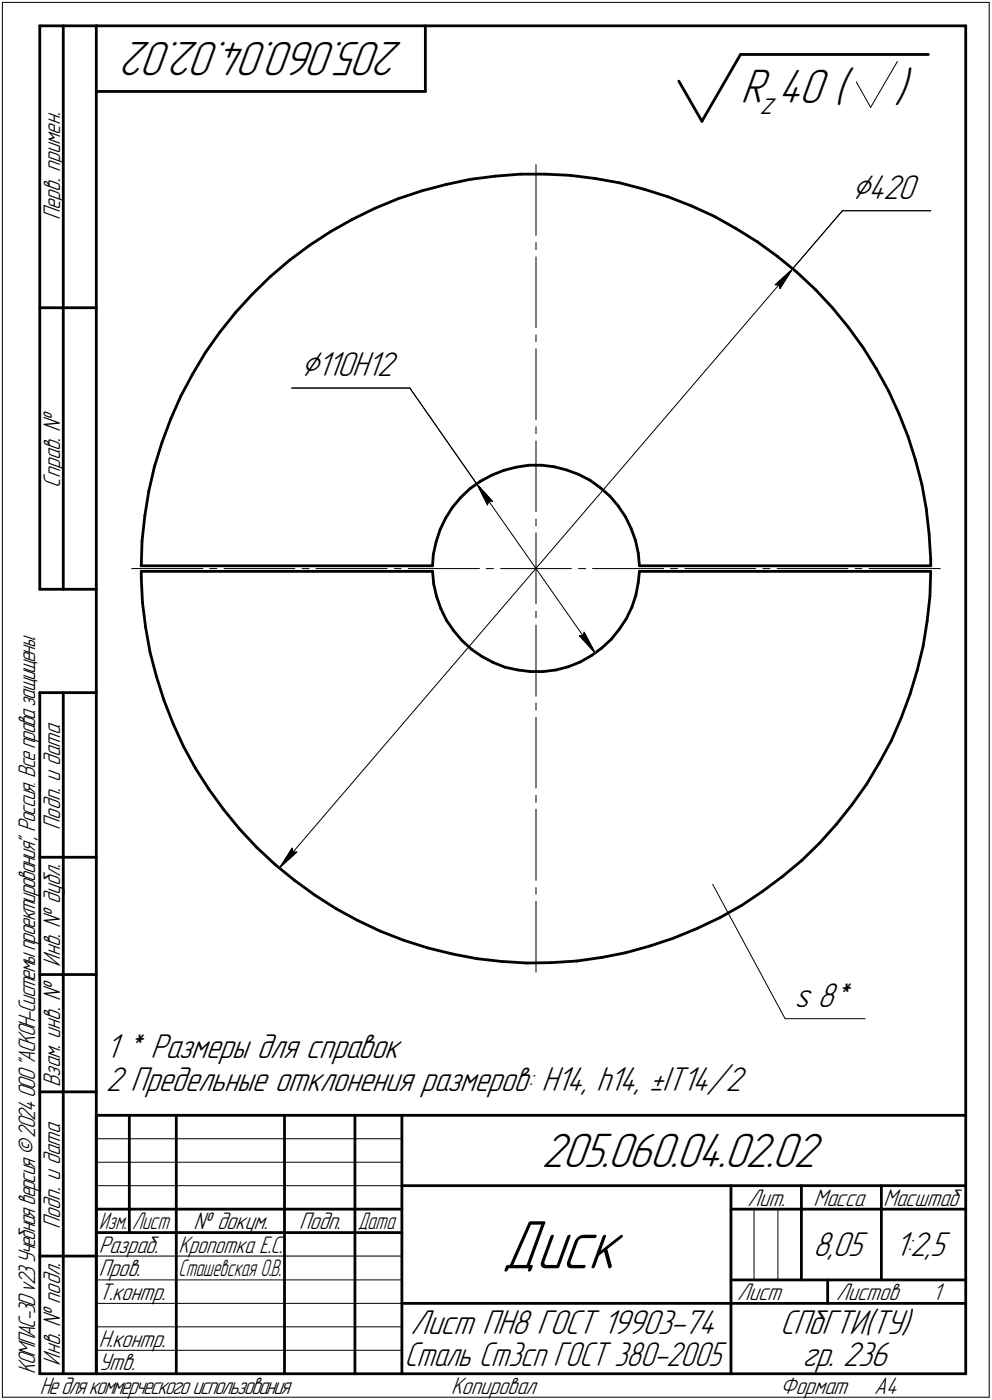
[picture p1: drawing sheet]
<svg xmlns="http://www.w3.org/2000/svg" width="211mm" height="298mm" viewBox="0 0 211 298" stroke-linecap="round" stroke-linejoin="round" font-family="sans-serif">
<g fill="none" stroke="#000" stroke-width=".59">
<path d="M8.5 5.5v120zM8.5 5.5h12zM13.5 5.5v120zM20.5 5.5v287zM20.5 5.5h185zM20.5 19.5h70zM90.5 5.5v14zM144.4 17.3l5 8.5zM157.6 11.6l-8.2 14.2zM157.6 11.6h39.9zM205.5 5.5v287zM94.9 39.3l5.2-1.1z"/>
<path d="M100.1 38.2l5.3-.7zM105.4 37.5l5.3-.4zM110.7 37.1h5.4zM116.1 37.1l5.2 .2zM121.3 37.3l5.4 .7zM126.7 38l5.2 .9zM131.9 38.9l5.2 1.4zM57.5 58.9l4.1-3.4zM61.6 55.5l4.3-3.3zM65.9 52.2l4.4-2.8zM70.3 49.4l4.6-2.7zM74.9 46.7l4.9-2.3z"/>
<path d="M79.8 44.4l4.9-2.1zM84.7 42.3l5-1.7zM89.7 40.6l5.2-1.3zM137.1 40.3l5.1 1.6zM142.2 41.9l5 2zM147.2 43.9l4.8 2.2zM152 46.1l4.6 2.6zM156.6 48.7l4.5 2.8zM161.1 51.5l4.3 3.1zM165.4 54.6l4.2 3.4zM169.6 58l3.9 3.6zM8.5 65.5h12z"/>
<path d="M41 79.7l-2.6 4.7zM43.7 75.1l-2.7 4.6zM46.7 70.8l-3 4.3zM50.1 66.5l-3.4 4.3zM53.7 62.7l-3.6 3.8zM53.7 62.7l3.8-3.8zM173.5 61.6l3.6 3.9zM177.1 65.5l3.4 4.2zM180.5 69.7l3.1 4.3zM183.6 74l2.8 4.5zM186.4 78.5l2.7 4.7zM32.9 99.4l-1.2 5.2z"/>
<path d="M34.5 94.2l-1.6 5.2zM36.3 89.2l-1.8 5zM38.4 84.4l-2.1 4.8zM109.8 99.5l2.7-.4zM112.5 99.1h2.7zM115.2 99.1l2.7 .3zM117.9 99.4l2.7 .7zM189.1 83.2l2.2 4.9zM191.3 88.1l1.9 4.9zM193.2 93l1.6 5zM194.8 98l1.4 5.2zM30.2 115.1l-.1 5.4z"/>
<path d="M30.8 109.8l-.6 5.3zM31.7 104.6l-.9 5.2zM92.2 118l-.2 2.5zM92.8 115.4l-.6 2.6zM93.6 112.8l-.8 2.6zM94.8 110.3l-1.2 2.5zM96.3 108l-1.5 2.3zM98 105.9l2-1.8zM98 105.9l-1.7 2.1zM100 104.1l2.3-1.7zM102.3 102.4l2.3-1.2zM104.6 101.2l2.6-1z"/>
<path d="M107.2 100.2l2.6-.7zM120.6 100.1l2.5 .9zM123.1 101l2.5 1.3zM125.6 102.3l2.2 1.6zM127.8 103.9l2 1.8zM129.8 105.7l1.8 2.1zM131.6 107.8l1.5 2.3zM133.1 110.1l1.2 2.4zM134.3 112.5l.9 2.6zM135.2 115.1l.6 2.7zM135.8 117.8l.3 2.7zM196.2 103.2l.9 5.3z"/>
<path d="M197.1 108.5l.6 5.3zM197.7 113.8l.3 5.3zM198 119.1v1.4zM8.5 125.5h12zM30.1 121.7h61.9zM30.1 123l.2 5.3zM30.1 121.7v1.3zM30.1 120.5h61.9zM30.3 128.3l.7 5.3zM31 133.6l.9 5.3zM31.9 138.9l1.4 5.1zM92 121.7l.3 2.7z"/>
<path d="M92.3 124.4l.6 2.6zM92.9 127l.9 2.6zM93.8 129.6l1.2 2.5zM95 132.1l1.5 2.2zM96.5 134.3l1.8 2.1zM98.3 136.4l2 1.9zM100.3 138.3l2.2 1.5zM102.5 139.8l2.4 1.3zM125.8 139.6l2.2-1.6zM128 138l2-1.9zM131.7 134l-1.7 2.1zM133.3 131.7l-1.6 2.3z"/>
<path d="M134.5 129.3l-1.2 2.4zM135.3 126.7l-.8 2.6zM135.8 124l-.5 2.7zM136.1 120.5h61.9zM136.1 121.7h61.9zM136.1 121.7l-.3 2.3zM196.4 137.6l-1.2 5.1zM197.3 132.2l-.9 5.4zM197.9 127l-.6 5.2zM198 121.7l-.1 5.3zM8.5 147.5v145zM8.5 147.5h12z"/>
<path d="M13.5 147.5v145zM33.3 144l1.6 5.1zM34.9 149.1l1.9 5zM36.8 154.1l2.2 4.8zM39 158.9l2.6 4.7zM104.9 141.1l2.5 1zM107.4 142.1l2.8 .6zM110.2 142.7l2.7 .3zM112.9 143h2.7zM115.6 143l2.7-.3zM118.3 142.7l2.6-.7zM120.9 142l2.5-1z"/>
<path d="M123.4 141l2.4-1.4zM189.7 157.7l-2.6 4.7zM191.8 152.8l-2.1 4.9zM193.6 147.8l-1.8 5zM195.2 142.7l-1.6 5.1zM41.6 163.6l2.8 4.5zM44.4 168.1l3.2 4.3zM47.6 172.4l3.4 4.1zM51 176.5l3.6 3.9zM178 175.5l-3.6 4zM181.3 171.4l-3.3 4.1zM184.4 167l-3.1 4.4z"/>
<path d="M187.1 162.4l-2.7 4.6zM8.5 182.5h12zM54.6 180.4l3.9 3.7zM58.5 184.1l4.2 3.4zM62.7 187.5l4.3 3.1zM67 190.6l4.5 2.9zM71.5 193.5l4.6 2.5zM76.1 196l4.8 2.3zM80.9 198.3l5 1.9zM143.4 199.7l4.9-2zM148.3 197.7l4.9-2.3zM153.2 195.4l4.6-2.6z"/>
<path d="M157.8 192.8l4.4-3zM162.2 189.8l4.3-3.2zM166.5 186.6l4.1-3.4zM170.6 183.2l3.8-3.7zM8.5 207.5h12zM85.9 200.2l5.1 1.6zM91 201.8l5.2 1.3zM96.2 203.1l5.2 1zM101.4 204.1l5.3 .6zM106.7 204.7l5.3 .4zM112 205.1l5.3-.1zM117.3 205l5.4-.4z"/>
<path d="M122.7 204.6l5.3-.7zM128 203.9l5.2-1zM133.2 202.9l5.1-1.5zM138.3 201.4l5.1-1.7zM8.5 232.5h12zM20.5 237.5h185zM20.5 237.5v55zM27.5 237.5v25zM37.5 237.5v55zM60.5 237.5v55zM75.5 237.5v55zM85.5 237.5v55z"/>
<path d="M20.5 257.5h65zM85.5 252.5h120zM155.5 252.5v40zM155.5 257.5h15zM170.5 252.5v20zM170.5 257.5h35zM187.5 252.5v20zM8.5 267.5h12zM20.5 262.5h65zM85.5 277.5h70zM155.5 277.5h50zM155.5 272.5h50z"/>
<path d="M176.1 272.5v5zM8.5 292.5h12zM20.5 292.5h185z"/>
</g>
<g fill="none" stroke="#000" stroke-width=".21">
<path d="M.5 .5v297zM.5 .5h210zM182.2 17.4l3.1 5.5zM190.9 13.1l-5.6 9.8zM210.5 .5v297zM114 35.1v15zM114 51.6v1.6zM114 54.7v15.1zM168.7 57.2l-2.8 4.3zM168.7 57.2l-109.3 127.6zM179.2 44.9l-10.5 12.3zM179.2 44.9h18.8z"/>
<path d="M114 71.3v1.4zM114 74.3v15.1zM164.9 60.6l.9 .1zM164.9 60.6l3.8-3.4zM165.8 60.7l.1 .8zM62.1 82.6h25.1zM87.2 82.6l14.2 20.4zM114 90.8v1.6zM114 93.9v15.1zM101.4 103l3.4 3.8zM101.4 103l2.3 4.5zM101.4 103l25.3 36.1z"/>
<path d="M104 106.7l.8 .1zM104 106.7l-.3 .8zM114 110.5v1.5zM114 113.5v7.6zM28 121.1h15.2zM44.6 121.1h1.5zM47.7 121.1h15zM64.3 121.1h1.5zM67.2 121.1h15.2zM83.9 121.1h1.4zM86.9 121.1h15.1zM103.5 121.1h1.5z"/>
<path d="M106.5 121.1h7.5zM114 133.1v15.2zM114 130.1v1.5zM114 121.1v7.5zM114 121.1h7.6zM123.1 121.1h1.5zM123.3 135.4l3.4 3.7zM123.3 135.4h.7zM124.3 134.6l-.3 .8zM124.3 134.6l2.4 4.5zM126.1 121.1h15.1zM142.7 121.1h1.5z"/>
<path d="M145.7 121.1h15.1zM162.3 121.1h1.5zM165.4 121.1h15zM181.9 121.1h1.5zM184.9 121.1h15.2zM114 152.7v15.1zM114 149.7v1.5zM114 172.3v15.2zM114 169.3v1.6zM59.4 184.8l3.8-3.4zM62.1 180.6l-2.7 4.2zM62.1 180.6l.2 .8z"/>
<path d="M62.3 181.4h.9zM114 191.9v15.1zM114 189v1.4zM151.6 188.3l15.4 28.6zM167 216.9h17.1zM20.5 247.5h65zM20.5 252.5h65zM20.5 242.5h65zM160.4 257.5v15zM165.5 257.5v15zM20.5 267.5h65zM20.5 272.5h65z"/>
<path d="M20.5 277.5h65zM.5 297.5h210zM20.5 282.5h65zM20.5 287.5h65z"/>
</g>
<g fill="#fff" stroke="#fff" stroke-width=".21">
<path d="M62.1 179.9h.1zM62 180h.3zM62 180.1h.4zM61.9 180.2h.6zM61.8 180.3h.8zM61.8 180.3h.9zM61.7 180.4h1zM61.6 180.5h1.2zM61.6 180.6h1.3zM61.6 180.7h1.4zM61.6 180.8h1.6zM61.5 180.8h1.7zM61.4 180.9h1.9zM61.4 181h2zM61.3 181.1h2.3zM61.2 181.2h2.5zM61.2 181.3h2.6zM61.1 181.4h2.7zM61 181.4h2.9zM61 181.5h2.8zM61 181.6h2.8zM61 181.7h2.7zM60.9 181.8h2.7zM60.8 181.9h2.7zM60.8 181.9h2.6zM60.7 182h2.6zM60.6 182.1h2.6zM60.6 182.2h2.6zM60.5 182.3h2.5zM60.5 182.4h2.4zM60.5 182.5h2.3zM60.4 182.5h2.3zM60.4 182.6h2.3zM60.3 182.7h2.3zM60.2 182.8h2.3zM60.2 182.9h2.2zM60.1 183h2.2zM60 183h2.2zM60 183.1h2.1zM60 183.2h2zM59.9 183.3h2zM59.9 183.4h1.9zM59.9 183.5h1.8zM59.9 183.6h1.7zM59.9 183.6h1.7zM59.9 183.7h1.6zM59.8 183.8h1.6zM59.8 183.9h1.5zM59.8 184h1.3zM59.7 184.1h1.3zM59.7 184.1h1.1zM59.7 184.2h.9zM59.6 184.3h.9zM59.6 184.4h.7zM59.6 184.5h.5zM59.5 184.6h.4zM59.5 184.7h.3z"/>
<path d="M168.5 57.3h.2zM168.3 57.4h.4zM168.1 57.5h.6zM168 57.6h.6zM167.8 57.7h.8zM167.6 57.7h1zM167.5 57.8h1zM167.3 57.9h1.2zM167.1 58h1.4zM167 58.1h1.4zM166.9 58.2h1.5zM166.8 58.3h1.6zM166.7 58.3h1.6zM166.6 58.4h1.7zM166.5 58.5h1.8zM166.5 58.6h1.7zM166.4 58.7h1.8zM166.3 58.8h1.9zM166.2 58.8h1.9zM166 58.9h2.1zM165.9 59h2.2zM165.9 59.1h2.2zM165.8 59.2h2.3zM165.7 59.3h2.3zM165.6 59.4h2.4zM165.5 59.4h2.4zM165.4 59.5h2.4zM165.4 59.6h2.4zM165.3 59.7h2.4zM165.1 59.8h2.5zM165 59.9h2.6zM164.9 59.9h2.7zM164.8 60h2.7zM164.8 60.1h2.7zM164.7 60.2h2.7zM164.6 60.3h2.7zM164.5 60.4h2.8zM164.4 60.5h2.8zM164.3 60.5h2.8zM164.2 60.6h2.9zM164.3 60.7h2.7zM164.4 60.8h2.6zM164.5 60.9h2.5zM164.6 61h2.3zM164.7 61h2.2zM164.8 61.1h2zM164.8 61.2h1.9zM164.9 61.3h1.8zM165 61.4h1.6zM165.1 61.5h1.4zM165.3 61.6h1.2zM165.4 61.6h1.1zM165.4 61.7h1zM165.5 61.8h.9zM165.7 61.9h.6zM165.8 62h.4zM165.9 62.1h.3zM165.9 62.1h.2z"/>
<path d="M181.3 36.7h14.8zM181.3 36.7h14.8zM181.3 36.8h14.8zM181.3 36.9h14.8zM181.3 37h14.8zM181.3 37.1h14.8zM181.3 37.2h14.8zM181.3 37.3h14.8zM181.3 37.3h14.8zM181.3 37.4h14.8zM181.3 37.5h14.8zM181.3 37.6h14.8zM181.3 37.7h14.8zM181.3 37.8h14.8zM181.3 37.8h14.8zM181.3 37.9h14.8zM181.3 38h14.8zM181.3 38.1h14.8zM181.3 38.2h14.8zM181.3 38.3h14.8zM181.3 38.4h14.8zM181.3 38.4h14.8zM181.3 38.5h14.8zM181.3 38.6h14.8zM181.3 38.7h14.8zM181.3 38.8h14.8zM181.3 38.9h14.8zM181.3 38.9h14.8zM181.3 39h14.8zM181.3 39.1h14.8zM181.3 39.2h14.8zM181.3 39.3h14.8zM181.3 39.4h14.8zM181.3 39.5h14.8zM181.3 39.5h14.8zM181.3 39.6h14.8zM181.3 39.7h14.8zM181.3 39.8h14.8zM181.3 39.9h14.8zM181.3 40h14.8zM181.3 40h14.8zM181.3 40.1h14.8zM181.3 40.2h14.8zM181.3 40.3h14.8zM181.3 40.4h14.8zM181.3 40.5h14.8zM181.3 40.6h14.8zM181.3 40.6h14.8zM181.3 40.7h14.8zM181.3 40.8h14.8zM181.3 40.9h14.8zM181.3 41h14.8zM181.3 41.1h14.8zM181.3 41.1h14.8zM181.3 41.2h14.8zM181.3 41.3h14.8zM181.3 41.4h14.8zM181.3 41.5h14.8zM181.3 41.6h14.8zM181.3 41.7h14.8zM181.3 41.7h14.8zM181.3 41.8h14.8zM181.3 41.9h14.8zM181.3 42h14.8zM181.3 42.1h14.8zM181.3 42.2h14.8zM181.3 42.2h14.8zM181.3 42.3h14.8zM181.3 42.4h14.8zM181.3 42.5h14.8zM181.3 42.6h14.8zM181.3 42.7h14.8zM181.3 42.8h14.8zM181.3 42.8h14.8zM181.3 42.9h14.8zM181.3 43h14.8zM181.3 43.1h14.8zM181.3 43.2h14.8zM181.3 43.3h14.8zM181.3 43.3h14.8zM181.3 43.4h14.8zM181.3 43.5h14.8zM181.3 43.6h14.8zM181.3 43.7h14.8zM181.3 43.8h14.8z"/>
<path d="M124.5 133.9h.1zM124.3 134h.4zM124.2 134.1h.5zM124 134.2h.8zM124 134.3h.8zM123.8 134.4h1.1zM123.7 134.5h1.2zM123.5 134.5h1.5zM123.4 134.6h1.6zM123.4 134.7h1.7zM123.2 134.8h1.9zM123.1 134.9h2zM123 135h2.1zM122.9 135h2.3zM122.8 135.1h2.4zM122.7 135.2h2.6zM122.5 135.3h2.8zM122.6 135.4h2.8zM122.7 135.5h2.7zM122.8 135.6h2.7zM122.9 135.6h2.6zM122.9 135.7h2.7zM123 135.8h2.6zM123.1 135.9h2.5zM123.2 136h2.4zM123.3 136.1h2.4zM123.4 136.1h2.3zM123.4 136.2h2.4zM123.5 136.3h2.3zM123.6 136.4h2.3zM123.7 136.5h2.2zM123.8 136.6h2.2zM123.8 136.7h2.2zM123.9 136.7h2.2zM124 136.8h2.1zM124 136.9h2.2zM124.1 137h2.1zM124.2 137.1h2zM124.3 137.2h1.9zM124.4 137.2h1.9zM124.5 137.3h1.8zM124.5 137.4h1.8zM124.6 137.5h1.7zM124.7 137.6h1.7zM124.8 137.7h1.6zM124.9 137.8h1.5zM125 137.8h1.4zM125.1 137.9h1.3zM125.1 138h1.4zM125.2 138.1h1.3zM125.3 138.2h1.2zM125.5 138.3h1zM125.6 138.3h1zM125.7 138.4h.9zM125.8 138.5h.8zM126 138.6h.6zM126.1 138.7h.5zM126.2 138.8h.5zM126.3 138.9h.4zM126.5 138.9h.2z"/>
<path d="M101.5 103.2h.3zM101.5 103.3h.4zM101.5 103.4h.5zM101.6 103.5h.5zM101.6 103.5h.7zM101.6 103.6h.8zM101.6 103.7h.9zM101.7 103.8h1zM101.7 103.9h1.1zM101.7 104h1.3zM101.7 104.1h1.3zM101.7 104.1h1.4zM101.8 104.2h1.4zM101.8 104.3h1.5zM101.8 104.4h1.6zM101.8 104.5h1.7zM101.9 104.6h1.6zM101.9 104.6h1.7zM101.9 104.7h1.8zM101.9 104.8h1.9zM101.9 104.9h2zM101.9 105h2zM102 105.1h2zM102 105.2h2.1zM102.1 105.2h2zM102.1 105.3h2.1zM102.2 105.4h2.1zM102.2 105.5h2.2zM102.3 105.6h2.2zM102.3 105.7h2.3zM102.4 105.7h2.2zM102.4 105.8h2.3zM102.4 105.9h2.3zM102.4 106h2.4zM102.5 106.1h2.4zM102.5 106.2h2.5zM102.6 106.3h2.5zM102.6 106.3h2.6zM102.7 106.4h2.5zM102.7 106.5h2.6zM102.8 106.6h2.6zM102.8 106.7h2.7zM102.9 106.8h2.7zM102.9 106.8h2.7zM103 106.9h2.5zM103 107h2.3zM103 107.1h2.2zM103 107.2h2.1zM103.1 107.3h1.9zM103.1 107.4h1.7zM103.2 107.4h1.5zM103.2 107.5h1.4zM103.3 107.6h1.2zM103.3 107.7h1zM103.4 107.8h.8zM103.4 107.9h.7zM103.5 107.9h.5zM103.5 108h.3zM103.5 108.1h.2z"/>
<path d="M64 74.4h21.2zM64 74.5h21.2zM64 74.6h21.2zM64 74.7h21.2zM64 74.8h21.2zM64 74.8h21.2zM64 74.9h21.2zM64 75h21.2zM64 75.1h21.2zM64 75.2h21.2zM64 75.3h21.2zM64 75.4h21.2zM64 75.4h21.2zM64 75.5h21.2zM64 75.6h21.2zM64 75.7h21.2zM64 75.8h21.2zM64 75.9h21.2zM64 75.9h21.2zM64 76h21.2zM64 76.1h21.2zM64 76.2h21.2zM64 76.3h21.2zM64 76.4h21.2zM64 76.5h21.2zM64 76.5h21.2zM64 76.6h21.2zM64 76.7h21.2zM64 76.8h21.2zM64 76.9h21.2zM64 77h21.2zM64 77h21.2zM64 77.1h21.2zM64 77.2h21.2zM64 77.3h21.2zM64 77.4h21.2zM64 77.5h21.2zM64 77.6h21.2zM64 77.6h21.2zM64 77.7h21.2zM64 77.8h21.2zM64 77.9h21.2zM64 78h21.2zM64 78.1h21.2zM64 78.1h21.2zM64 78.2h21.2zM64 78.3h21.2zM64 78.4h21.2zM64 78.5h21.2zM64 78.6h21.2zM64 78.7h21.2zM64 78.7h21.2zM64 78.8h21.2zM64 78.9h21.2zM64 79h21.2zM64 79.1h21.2zM64 79.2h21.2zM64 79.2h21.2zM64 79.3h21.2zM64 79.4h21.2zM64 79.5h21.2zM64 79.6h21.2zM64 79.7h21.2zM64 79.8h21.2zM64 79.8h21.2zM64 79.9h21.2zM64 80h21.2zM64 80.1h21.2zM64 80.2h21.2zM64 80.3h21.2zM64 80.3h21.2zM64 80.4h21.2zM64 80.5h21.2zM64 80.6h21.2zM64 80.7h21.2zM64 80.8h21.2zM64 80.9h21.2zM64 80.9h21.2zM64 81h21.2zM64 81.1h21.2zM64 81.2h21.2zM64 81.3h21.2zM64 81.4h21.2zM64 81.4h21.2zM64 81.5h21.2z"/>
<path d="M169 208.8h13.1zM169 208.9h13.1zM169 209h13.1zM169 209h13.1zM169 209.1h13.1zM169 209.2h13.1zM169 209.3h13.1zM169 209.4h13.1zM169 209.5h13.1zM169 209.5h13.1zM169 209.6h13.1zM169 209.7h13.1zM169 209.8h13.1zM169 209.9h13.1zM169 210h13.1zM169 210.1h13.1zM169 210.1h13.1zM169 210.2h13.1zM169 210.3h13.1zM169 210.4h13.1zM169 210.5h13.1zM169 210.6h13.1zM169 210.7h13.1zM169 210.7h13.1zM169 210.8h13.1zM169 210.9h13.1zM169 211h13.1zM169 211.1h13.1zM169 211.2h13.1zM169 211.2h13.1zM169 211.3h13.1zM169 211.4h13.1zM169 211.5h13.1zM169 211.6h13.1zM169 211.7h13.1zM169 211.8h13.1zM169 211.8h13.1zM169 211.9h13.1zM169 212h13.1zM169 212.1h13.1zM169 212.2h13.1zM169 212.3h13.1zM169 212.3h13.1zM169 212.4h13.1zM169 212.5h13.1zM169 212.6h13.1zM169 212.7h13.1zM169 212.8h13.1zM169 212.9h13.1zM169 212.9h13.1zM169 213h13.1zM169 213.1h13.1zM169 213.2h13.1zM169 213.3h13.1zM169 213.4h13.1zM169 213.4h13.1zM169 213.5h13.1zM169 213.6h13.1zM169 213.7h13.1zM169 213.8h13.1zM169 213.9h13.1zM169 214h13.1zM169 214h13.1zM169 214.1h13.1zM169 214.2h13.1zM169 214.3h13.1zM169 214.4h13.1zM169 214.5h13.1zM169 214.5h13.1zM169 214.6h13.1zM169 214.7h13.1zM169 214.8h13.1zM169 214.9h13.1zM169 215h13.1zM169 215.1h13.1zM169 215.1h13.1zM169 215.2h13.1zM169 215.3h13.1zM169 215.4h13.1zM169 215.5h13.1zM169 215.6h13.1zM169 215.6h13.1zM169 215.7h13.1zM169 215.8h13.1z"/>
<path d="M22.5 219.7h66zM22.5 219.8h66zM22.5 219.9h66zM22.5 220h66zM22.5 220h66zM22.5 220.1h66zM22.5 220.2h66zM22.5 220.3h66zM22.5 220.4h66zM22.5 220.5h66zM22.5 220.6h66zM22.5 220.6h66zM22.5 220.7h66zM22.5 220.8h66zM22.5 220.9h66zM22.5 221h66zM22.5 221.1h66zM22.5 221.1h66zM22.5 221.2h66zM22.5 221.3h66zM22.5 221.4h66zM22.5 221.5h66zM22.5 221.6h66zM22.5 221.7h66zM22.5 221.7h66zM22.5 221.8h66zM22.5 221.9h66zM22.5 222h66zM22.5 222.1h66zM22.5 222.2h66zM22.5 222.2h66zM22.5 222.3h66zM22.5 222.4h66zM22.5 222.5h66zM22.5 222.6h66zM22.5 222.7h66zM22.5 222.8h66zM22.5 222.8h66zM22.5 222.9h66zM22.5 223h66zM22.5 223.1h66zM22.5 223.2h66zM22.5 223.3h66zM22.5 223.4h66zM22.5 223.4h66zM22.5 223.5h66zM22.5 223.6h66zM22.5 223.7h66zM22.5 223.8h66zM22.5 223.9h66zM22.5 223.9h66zM22.5 224h66zM22.5 224.1h66zM22.5 224.2h66zM22.5 224.3h66zM22.5 224.4h66zM22.5 224.5h66zM22.5 224.5h66zM22.5 224.6h66zM22.5 224.7h66zM22.5 224.8h66zM22.5 224.9h66zM22.5 225h66zM22.5 225h66zM22.5 225.1h66zM22.5 225.2h66zM22.5 225.3h66zM22.5 225.4h66zM22.5 225.5h66zM22.5 225.6h66zM22.5 225.6h66zM22.5 225.7h66zM22.5 225.8h66zM22.5 225.9h66zM22.5 226h66zM22.5 226.1h66zM22.5 226.1h66zM22.5 226.2h66zM22.5 226.3h66zM22.5 226.4h66zM22.5 226.5h66zM22.5 226.6h66zM22.5 226.7h66zM22.5 226.7h66z"/>
<path d="M22.5 226.8h136.8zM22.5 226.9h136.8zM22.5 227h136.8zM22.5 227.1h136.8zM22.5 227.2h136.8zM22.5 227.2h136.8zM22.5 227.3h136.8zM22.5 227.4h136.8zM22.5 227.5h136.8zM22.5 227.6h136.8zM22.5 227.7h136.8zM22.5 227.8h136.8zM22.5 227.8h136.8zM22.5 227.9h136.8zM22.5 228h136.8zM22.5 228.1h136.8zM22.5 228.2h136.8zM22.5 228.3h136.8zM22.5 228.3h136.8zM22.5 228.4h136.8zM22.5 228.5h136.8zM22.5 228.6h136.8zM22.5 228.7h136.8zM22.5 228.8h136.8zM22.5 228.9h136.8zM22.5 228.9h136.8zM22.5 229h136.8zM22.5 229.1h136.8zM22.5 229.2h136.8zM22.5 229.3h136.8zM22.5 229.4h136.8zM22.5 229.4h136.8zM22.5 229.5h136.8zM22.5 229.6h136.8zM22.5 229.7h136.8zM22.5 229.8h136.8zM22.5 229.9h136.8zM22.5 230h136.8zM22.5 230h136.8zM22.5 230.1h136.8zM22.5 230.2h136.8zM22.5 230.3h136.8zM22.5 230.4h136.8zM22.5 230.5h136.8zM22.5 230.5h136.8zM22.5 230.6h136.8zM22.5 230.7h136.8zM22.5 230.8h136.8zM22.5 230.9h136.8zM22.5 231h136.8zM22.5 231.1h136.8zM22.5 231.1h136.8zM22.5 231.2h136.8zM22.5 231.3h136.8zM22.5 231.4h136.8zM22.5 231.5h136.8zM22.5 231.6h136.8zM22.5 231.6h136.8zM22.5 231.7h136.8zM22.5 231.8h136.8zM22.5 231.9h136.8zM22.5 232h136.8zM22.5 232.1h136.8zM22.5 232.2h136.8zM22.5 232.2h136.8zM22.5 232.3h136.8zM22.5 232.4h136.8zM22.5 232.5h136.8zM22.5 232.6h136.8zM22.5 232.7h136.8zM22.5 232.7h136.8zM22.5 232.8h136.8zM22.5 232.9h136.8zM22.5 233h136.8zM22.5 233.1h136.8zM22.5 233.2h136.8zM22.5 233.3h136.8zM22.5 233.3h136.8zM22.5 233.4h136.8zM22.5 233.5h136.8zM22.5 233.6h136.8zM22.5 233.7h136.8zM22.5 233.8h136.8zM22.5 233.8h136.8z"/>
</g>
<g fill="#000" stroke="#000" stroke-width=".21">
<path d="M168.1 58h.1zM168 58.1h.1zM167.9 58.2h.2zM167.9 58.3h.2zM167.8 58.3h.2zM167.7 58.4h.3zM167.6 58.5h.3zM167.6 58.6h.2zM167.5 58.7h.3zM167.5 58.8h.2zM167.4 58.8h.2zM167.3 58.9h.3zM167.2 59h.4zM167.1 59.1h.4zM167 59.2h.5zM167 59.3h.4zM167 59.4h.3zM166.9 59.4h.4zM166.8 59.5h.4zM166.7 59.6h.5zM166.6 59.7h.5zM166.6 59.8h.4zM166.5 59.9h.5zM166.5 59.9h.5zM166.4 60h.5zM166.3 60.1h.6zM166.2 60.2h.6zM166.2 60.3h.5zM166.1 60.4h.6zM166 60.5h.6zM165.9 60.5h.7zM165.9 60.6h.6zM165.8 60.7h.7zM165.9 60.8h.6zM165.9 60.9h.5zM165.9 61h.4zM165.9 61h.4zM165.9 61.1h.3zM165.9 61.2h.2zM165.9 61.3h.2z"/>
<path d="M168.1 57.7h.2zM168.1 57.8h.1zM168 57.9h.1zM167.9 58h.2zM167.7 58.1h.3zM167.6 58.2h.3zM167.6 58.3h.3zM167.5 58.3h.3zM167.4 58.4h.3zM167.3 58.5h.3zM167.2 58.6h.4zM167.1 58.7h.4zM167 58.8h.5zM167 58.8h.4zM166.8 58.9h.5zM166.7 59h.5zM166.6 59.1h.5zM166.5 59.2h.5zM166.5 59.3h.5zM166.4 59.4h.6zM166.3 59.4h.6zM166.2 59.5h.6zM166.1 59.6h.6zM166 59.7h.6zM165.9 59.8h.7zM165.8 59.9h.7zM165.7 59.9h.8zM165.6 60h.8zM165.5 60.1h.8zM165.4 60.2h.8zM165.4 60.3h.8zM165.3 60.4h.8zM165.2 60.5h.8zM165.1 60.5h.8zM164.9 60.6h1z"/>
<path d="M101.9 103.8h.1zM101.9 104h.2zM102 104.1h.2zM102 104.1h.3zM102.1 104.2h.2zM102.1 104.3h.3zM102.2 104.4h.2zM102.2 104.5h.2zM102.3 104.6h.2zM102.3 104.6h.3zM102.4 104.7h.2zM102.4 104.8h.3zM102.4 104.9h.4zM102.4 105h.5zM102.5 105.1h.4zM102.5 105.2h.5zM102.6 105.2h.4zM102.6 105.3h.4zM102.7 105.4h.4zM102.7 105.5h.5zM102.8 105.6h.4zM102.8 105.7h.5zM102.9 105.7h.5zM102.9 105.8h.6zM103 105.9h.5zM103 106h.5zM103 106.1h.6zM103 106.2h.6zM103.1 106.3h.6zM103.1 106.3h.7zM103.2 106.4h.6zM103.2 106.5h.7zM103.3 106.6h.7zM103.3 106.7h.7zM103.4 106.8h.6zM103.4 106.8h.6zM103.5 106.9h.5zM103.5 107h.4zM103.5 107.1h.4zM103.5 107.2h.4zM103.6 107.3h.2zM103.6 107.4h.2z"/>
<path d="M101.9 103.6h.1zM101.9 103.7h.2zM102 103.8h.2zM102 103.9h.3zM102.1 104h.2zM102.2 104.1h.2zM102.3 104.1h.1zM102.3 104.2h.2zM102.4 104.3h.2zM102.4 104.4h.3zM102.4 104.5h.4zM102.5 104.6h.4zM102.6 104.6h.4zM102.6 104.7h.4zM102.7 104.8h.4zM102.8 104.9h.3zM102.9 105h.3zM102.9 105.1h.4zM103 105.2h.4zM103 105.2h.5zM103 105.3h.5zM103.1 105.4h.5zM103.2 105.5h.5zM103.2 105.6h.6zM103.3 105.7h.6zM103.4 105.7h.6zM103.5 105.8h.5zM103.5 105.9h.6zM103.5 106h.6zM103.6 106.1h.6zM103.6 106.2h.7zM103.7 106.3h.7zM103.8 106.3h.7zM103.8 106.4h.8zM103.9 106.5h.7zM104 106.6h.7zM104 106.7h.8z"/>
<path d="M123.3 135.4h.7zM123.4 135.5h.7zM123.4 135.6h.8zM123.5 135.6h.8zM123.6 135.7h.7zM123.7 135.8h.7zM123.8 135.9h.7zM123.9 136h.6zM124 136.1h.5zM124 136.1h.6zM124.1 136.2h.6zM124.1 136.3h.6zM124.2 136.4h.6zM124.3 136.5h.6zM124.4 136.6h.5zM124.5 136.7h.5zM124.5 136.7h.6zM124.6 136.8h.5zM124.7 136.9h.4zM124.8 137h.4zM124.9 137.1h.4zM125 137.2h.3zM125 137.2h.4zM125.1 137.3h.4zM125.1 137.4h.4zM125.2 137.5h.4zM125.3 137.6h.3zM125.4 137.7h.3zM125.5 137.8h.2zM125.6 137.8h.2zM125.6 137.9h.3zM125.7 138h.2zM125.8 138.1h.2zM125.8 138.2h.3zM125.9 138.3h.2zM126 138.3h.2zM126.1 138.4h.1zM126.2 138.5h.1z"/>
<path d="M124.3 134.8h.2zM124.2 134.9h.3zM124.2 135h.3zM124.2 135h.3zM124.1 135.1h.5zM124.1 135.2h.5zM124.1 135.3h.6zM124 135.4h.7zM124.1 135.5h.7zM124.2 135.6h.6zM124.3 135.6h.6zM124.3 135.7h.6zM124.4 135.8h.6zM124.5 135.9h.5zM124.5 136h.6zM124.5 136.1h.6zM124.6 136.1h.5zM124.7 136.2h.5zM124.7 136.3h.5zM124.8 136.4h.5zM124.9 136.5h.4zM124.9 136.6h.5zM125 136.7h.4zM125.1 136.7h.4zM125.1 136.8h.4zM125.1 136.9h.5zM125.2 137h.4zM125.3 137.1h.3zM125.3 137.2h.3zM125.4 137.2h.3zM125.5 137.3h.2zM125.5 137.4h.3zM125.6 137.5h.2zM125.6 137.6h.3zM125.7 137.7h.3zM125.7 137.8h.3zM125.8 137.8h.3zM125.9 137.9h.2zM125.9 138h.3zM126 138.1h.2zM126.1 138.2h.1zM126.1 138.3h.1zM126.2 138.3h.1z"/>
<path d="M62.1 180.8h.1zM62.1 180.8h.1zM62 180.9h.2zM61.9 181h.3zM61.9 181.1h.4zM61.8 181.2h.5zM61.7 181.3h.6zM61.7 181.4h.6zM61.6 181.4h.7zM61.6 181.5h.7zM61.6 181.6h.6zM61.5 181.7h.6zM61.5 181.8h.6zM61.4 181.9h.6zM61.3 181.9h.6zM61.3 182h.6zM61.2 182.1h.6zM61.1 182.2h.6zM61.1 182.3h.5zM61 182.4h.6zM61 182.5h.5zM61 182.5h.4zM60.9 182.6h.5zM60.8 182.7h.5zM60.8 182.8h.4zM60.7 182.9h.4zM60.7 183h.3zM60.6 183h.4zM60.5 183.1h.4zM60.5 183.2h.4zM60.5 183.3h.3zM60.4 183.4h.3zM60.4 183.5h.2zM60.3 183.6h.2zM60.2 183.6h.3zM60.2 183.7h.3zM60.1 183.8h.3zM60.1 183.9h.2zM60 184h.2zM59.9 184.1h.2zM59.8 184.3h.1z"/>
<path d="M62.3 181.4h.9zM62.3 181.5h.8zM62.2 181.6h.8zM62.1 181.7h.8zM62.1 181.8h.7zM62 181.9h.7zM61.9 181.9h.8zM61.9 182h.7zM61.8 182.1h.7zM61.7 182.2h.7zM61.6 182.3h.6zM61.6 182.4h.5zM61.5 182.5h.6zM61.4 182.5h.6zM61.4 182.6h.5zM61.3 182.7h.5zM61.2 182.8h.5zM61.1 182.9h.5zM61 183h.6zM61 183h.5zM60.9 183.1h.4zM60.9 183.2h.3zM60.8 183.3h.3zM60.7 183.4h.3zM60.6 183.5h.4zM60.5 183.6h.4zM60.5 183.6h.3zM60.5 183.7h.2zM60.4 183.8h.2zM60.3 183.9h.2zM60.2 184h.2zM60.1 184.1h.2zM60 184.1h.2zM59.9 184.2h.2z"/>
</g>
<text font-size="15.6" x="106.8" y="270.1">Диск</text>
<g font-size="10.9">
<text x="85.8" y="9" transform="rotate(-180 85.8 9)">205.060.04.02.02</text>
<text x="157.6" y="21.9">R 40 (</text>
<text x="190.3" y="21.9">)</text>
<text x="115.2" y="248.5">205.060.04.02.02</text>
</g>
<g font-size="8.5">
<text x="181.3" y="42.3">Ç420</text>
<text x="64" y="80.1">Ç110H12</text>
</g>
<g font-size="7.8">
<text x="169" y="214.3">s 8*</text>
<text x="22.5" y="225.3">1 * Размеры для справок</text>
<text x="22.5" y="232.4">2 Предельные отклонения размеров: H14, h14, ±IT14/2</text>
<text x="173" y="267.5">8,05</text>
<text x="190.5" y="267.5">1:2,5</text>
<text x="87.4" y="284.1">Лист ПН8 ГОСТ 19903-74</text>
<text x="166" y="284.1">СПбГТИ(ТУ)</text>
<text x="170.7" y="291">гр. 236</text>
</g>
<text font-size="7.7" x="86.1" y="291">Сталь Ст3сп ГОСТ 380-2005</text>
<text font-size="7.3" x="161.6" y="24.4">z</text>
<g font-size="5.4">
<text x="12.8" y="46.9" transform="rotate(-90 12.8 46.9)">Перв. примен.</text>
<text x="12.8" y="103.8" transform="rotate(-90 12.8 103.8)">Справ. !</text>
<text x="12.8" y="176.7" transform="rotate(-90 12.8 176.7)">Подп. и дата</text>
<text x="12.8" y="205.8" transform="rotate(-90 12.8 205.8)">Инв. ! дубл.</text>
<text x="12.8" y="231.6" transform="rotate(-90 12.8 231.6)">Взам. инв. !</text>
<text x="159.1" y="256.8">Лит.</text>
<text x="173.1" y="256.8">Масса</text>
<text x="188" y="256.8">Масштаб</text>
<text x="12.8" y="261.7" transform="rotate(-90 12.8 261.7)">Подп. и дата</text>
<text x="41.2" y="261.8">! докум.</text>
<text x="63.6" y="261.8">Подп.</text>
<text x="21" y="266.8">Разраб.</text>
<text x="38" y="266.8">Кропотка Е.С.</text>
<text x="21" y="271.8">Пров.</text>
<text x="21" y="276.8">Т.контр.</text>
<text x="156.9" y="276.8">Лист</text>
<text x="177.9" y="276.8">Листов</text>
<text x="198.4" y="276.8">1</text>
<text x="21" y="286.8">Н.контр.</text>
<text x="7.5" y="292.5" transform="rotate(-90 7.5 292.5)">КОМПАС-3Dv23Учебнаяверсия©2024ООО&quot;АСКОН-Системыпроектирования&quot;, Россия. Всеправазащищены.</text>
<text x="12.8" y="290.8" transform="rotate(-90 12.8 290.8)">Инв. ! подл.</text>
<text x="21" y="291.8">Утв.</text>
<text x="8.5" y="296.7">Недлякоммерческогоиспользования</text>
<text x="96" y="296.8">Копировал</text>
<text x="166" y="296.8">Формат</text>
<text x="186" y="296.8">A4</text>
</g>
<g font-size="5.3">
<text x="21.1" y="261.8">Изм.</text>
<text x="28.1" y="261.8">Лист</text>
<text x="76.1" y="261.8">Дата</text>
<text x="38" y="271.8">Сташевская О.В.</text>
</g>
</svg>
